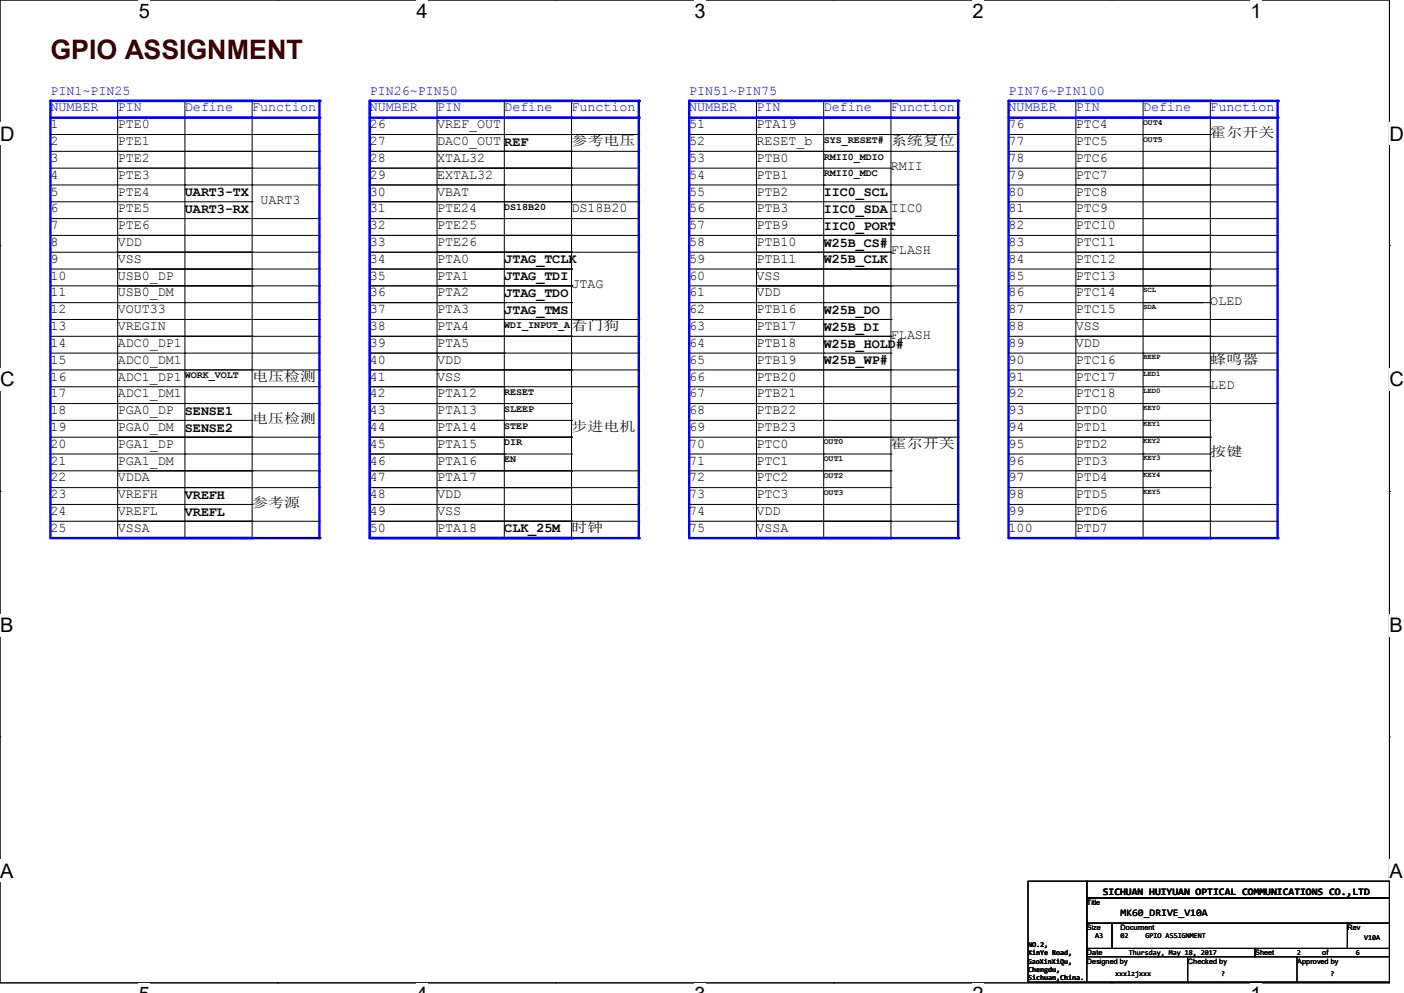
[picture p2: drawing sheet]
<svg xmlns="http://www.w3.org/2000/svg" width="297mm" height="210mm" viewBox="0 0 297 210" stroke-linecap="round" stroke-linejoin="round" font-family="sans-serif">
<path d="M0 0h293.9v207.9h-293.9z" fill="none" stroke="#000" stroke-width=".21"/>
<g fill="#fff">
<path d="M29.4 0h2.3v4.7h-2.3z"/>
<path d="M29.4 207.9h2.3v2.1h-2.3z"/>
</g>
<path d="M58.8 0h.1M58.8 207.9h.1" fill="none" stroke="#000" stroke-width=".21"/>
<g fill="#fff">
<path d="M88.1 0h2.4v4.7h-2.4z"/>
<path d="M88.1 207.9h2.4v2.1h-2.4z"/>
</g>
<path d="M117.6 0h.1M117.6 207.9h.1" fill="none" stroke="#000" stroke-width=".21"/>
<g fill="#fff">
<path d="M146.9 0h2.4v4.7h-2.4z"/>
<path d="M146.9 207.9h2.4v2.1h-2.4z"/>
</g>
<path d="M176.3 0h.1M176.3 207.9h.1" fill="none" stroke="#000" stroke-width=".21"/>
<g fill="#fff">
<path d="M205.7 0h2.4v4.7h-2.4z"/>
<path d="M205.7 207.9h2.4v2.1h-2.4z"/>
</g>
<path d="M235.1 0h.1M235.1 207.9h.1" fill="none" stroke="#000" stroke-width=".21"/>
<g fill="#fff">
<path d="M264.5 0h2.4v4.7h-2.4z"/>
<path d="M264.5 207.9h2.4v2.1h-2.4z"/>
<path d="M0 26h3v4.7h-3z"/>
<path d="M293.9 26h3.1v4.7h-3.1z"/>
<path d="M0 77.9h3v4.7h-3z"/>
<path d="M293.9 77.9h3.1v4.7h-3.1z"/>
</g>
<path d="M0 51.9h.1M293.9 51.9h.1" fill="none" stroke="#000" stroke-width=".21"/>
<g fill="#fff">
<path d="M0 129.9h2.8v4.7h-2.8z"/>
<path d="M293.9 129.9h2.9v4.7h-2.9z"/>
</g>
<path d="M0 103.9h.1M293.9 103.9h.1" fill="none" stroke="#000" stroke-width=".21"/>
<g fill="#fff">
<path d="M-.1 181.8h2.9v4.8h-2.9z"/>
<path d="M293.8 181.8h3v4.8h-3z"/>
</g>
<path d="M10.7 96h28.4M10.7 88.9h28.4M24.9 92.5h28.4M24.9 99.6h28.4M39.1 96h.1M39.1 88.9h.1M53.3 92.5h.1M53.3 99.6h.1M0 155.9h.1M293.9 155.9h.1" fill="none" stroke="#000" stroke-width=".21"/>
<path d="M24.9 21.3h42.7" fill="none" stroke="#00f" stroke-width=".51"/>
<circle cx="67.6" cy="21.3" r=".25" fill="#00f"/>
<path d="M24.9 21.3h.1M24.9 21.3v92.5" fill="none" stroke="#000" stroke-width=".21"/>
<path d="M24.9 24.9h42.7" fill="none" stroke="#00f" stroke-width=".51"/>
<circle cx="67.6" cy="24.9" r=".25" fill="#00f"/>
<path d="M67.6 21.3v92.5" fill="none" stroke="#00f" stroke-width=".51"/>
<circle cx="67.6" cy="21.3" r=".25" fill="#00f"/>
<g fill="none" stroke="#000" stroke-width=".21">
<path d="M10.7 39.1h28.4M24.9 28.4h42.7M39.1 21.3h.1M39.1 39.1h.1M39.1 21.3v92.5M53.3 21.3h.1M53.3 21.3v92.5M67.6 28.4h.1M10.7 42.7h42.6M10.7 46.2h28.4M24.9 49.8h28.4M24.9 53.3h28.4"/>
<path d="M24.9 56.9h28.4M39.1 46.2h.1M53.3 42.7h.1M53.3 49.8h.1M53.3 53.3h.1M53.3 56.9h.1M10.7 64h28.4M10.7 74.7h28.4M24.9 60.5h28.4M24.9 67.6h28.4M24.9 71.1h28.4M39.1 64h.1"/>
<path d="M39.1 74.7h.1M53.3 60.5h.1M53.3 67.6h.1M53.3 71.1h.1M10.7 81.8h28.4M10.7 85.3h28.4M39.1 81.8h.1M39.1 85.3h.1M24.9 103.1h42.7M67.6 103.1h.1"/>
</g>
<path d="M24.9 113.8h42.7" fill="none" stroke="#00f" stroke-width=".51"/>
<circle cx="67.6" cy="113.8" r=".25" fill="#00f"/>
<g fill="none" stroke="#000" stroke-width=".21">
<path d="M10.7 32h56.9M10.7 35.6h56.9M53.3 32h.1M53.3 35.6h.1M53.3 39.1h14.3M67.6 39.1h.1M67.6 32h.1M67.6 35.6h.1M10.7 49.8h56.9M10.7 53.3h56.9M10.7 56.9h56.9M53.3 49.8h.1"/>
<path d="M53.3 53.3h.1M53.3 56.9h.1M53.3 46.2h14.3M67.6 46.2h.1M67.6 49.8h.1M67.6 53.3h.1M67.6 56.9h.1M10.7 60.5h56.9M10.7 67.6h56.9M10.7 71.1h56.9M24.9 78.2h42.7M53.3 60.5h.1"/>
<path d="M53.3 67.6h.1M53.3 71.1h.1M53.3 74.7h14.3M53.3 64h14.3M67.6 74.7h.1M67.6 78.2h.1M67.6 64h.1M67.6 60.5h.1M67.6 67.6h.1M67.6 71.1h.1M10.7 92.5h56.9M10.7 99.6h56.9"/>
<path d="M53.3 92.5h.1M53.3 99.6h.1M53.3 81.8h14.3M53.3 96h14.3M53.3 85.3h14.3M67.6 81.8h.1M67.6 96h.1M67.6 85.3h.1M67.6 92.5h.1M67.6 99.6h.1M10.7 110.2h56.9M10.7 106.7h42.6"/>
<path d="M10.7 113.8h56.9M39.1 106.7h.1M53.3 110.2h.1M53.3 113.8h.1M53.3 106.7h.1M67.6 110.2h.1M67.6 113.8h.1"/>
</g>
<path d="M10.7 21.3h42.6" fill="none" stroke="#00f" stroke-width=".51"/>
<circle cx="53.3" cy="21.3" r=".25" fill="#00f"/>
<path d="M10.7 21.3v92.5" fill="none" stroke="#00f" stroke-width=".51"/>
<circle cx="10.7" cy="21.3" r=".25" fill="#00f"/>
<path d="M10.7 24.9h42.6" fill="none" stroke="#00f" stroke-width=".51"/>
<circle cx="53.3" cy="24.9" r=".25" fill="#00f"/>
<path d="M10.7 28.4h42.6M53.3 28.4h.1M10.7 103.1h42.6M53.3 103.1h.1" fill="none" stroke="#000" stroke-width=".21"/>
<path d="M10.7 113.8h42.6" fill="none" stroke="#00f" stroke-width=".51"/>
<circle cx="53.3" cy="113.8" r=".25" fill="#00f"/>
<g fill="none" stroke="#000" stroke-width=".21">
<path d="M39.1 39.1h14.2M53.3 39.1h.1M78.2 32h56.9M78.2 35.6h56.9M120.9 32h.1M120.9 35.6h.1M135.1 32h.1M135.1 35.6h.1M39.1 46.2h14.2M53.3 46.2h.1M78.2 49.8h56.9M78.2 53.3h56.9"/>
<path d="M78.2 56.9h42.7M120.9 49.8h.1M120.9 53.3h.1M120.9 56.9h.1M135.1 49.8h.1M135.1 53.3h.1M10.7 78.2h42.6M39.1 74.7h14.2M39.1 64h14.2M53.3 74.7h.1M53.3 78.2h.1M53.3 64h.1"/>
<path d="M78.2 67.6h56.9M78.2 71.1h56.9M78.2 60.5h42.7M120.9 60.5h.1M120.9 67.6h.1M120.9 71.1h.1M135.1 67.6h.1M135.1 71.1h.1M39.1 81.8h14.2M39.1 96h14.2M39.1 88.9h14.2M39.1 85.3h14.2"/>
<path d="M53.3 81.8h.1M53.3 96h.1M53.3 88.9h.1M53.3 85.3h.1M78.2 92.5h42.7M78.2 99.6h42.7M120.9 92.5h.1M120.9 99.6h.1M78.2 110.2h56.9M78.2 106.7h56.9M78.2 113.8h56.9M106.7 106.7h.1"/>
<path d="M120.9 110.2h.1M120.9 113.8h.1M135.1 110.2h.1M135.1 113.8h.1M135.1 106.7h.1"/>
</g>
<path d="M78.2 21.3h42.7" fill="none" stroke="#00f" stroke-width=".51"/>
<circle cx="120.9" cy="21.3" r=".25" fill="#00f"/>
<path d="M78.2 21.3v92.5" fill="none" stroke="#00f" stroke-width=".51"/>
<circle cx="78.2" cy="21.3" r=".25" fill="#00f"/>
<path d="M78.2 24.9h42.7" fill="none" stroke="#00f" stroke-width=".51"/>
<circle cx="120.9" cy="24.9" r=".25" fill="#00f"/>
<path d="M78.2 28.4h42.7M120.9 28.4h.1M78.2 103.1h42.7M120.9 103.1h.1" fill="none" stroke="#000" stroke-width=".21"/>
<path d="M78.2 113.8h42.7" fill="none" stroke="#00f" stroke-width=".51"/>
<circle cx="120.9" cy="113.8" r=".25" fill="#00f"/>
<g fill="none" stroke="#000" stroke-width=".21">
<path d="M106.7 39.1h14.2M120.9 39.1h.1M106.7 46.2h14.2M120.9 46.2h.1M78.2 78.2h42.7M106.7 74.7h14.2M106.7 64h14.2M120.9 74.7h.1M120.9 78.2h.1M120.9 64h.1M78.2 96h42.7M78.2 88.9h42.7"/>
<path d="M92.5 92.5h28.4M92.5 99.6h28.4M106.7 96h.1M106.7 88.9h.1M106.7 81.8h14.2M106.7 85.3h14.2M120.9 81.8h.1M120.9 96h.1M120.9 88.9h.1M120.9 85.3h.1M120.9 92.5h.1M120.9 99.6h.1"/>
</g>
<path d="M92.5 21.3h42.6" fill="none" stroke="#00f" stroke-width=".51"/>
<circle cx="135.1" cy="21.3" r=".25" fill="#00f"/>
<path d="M92.5 21.3h.1M92.5 21.3v92.5" fill="none" stroke="#000" stroke-width=".21"/>
<path d="M92.5 24.9h42.6" fill="none" stroke="#00f" stroke-width=".51"/>
<circle cx="135.1" cy="24.9" r=".25" fill="#00f"/>
<path d="M135.1 21.3v92.5" fill="none" stroke="#00f" stroke-width=".51"/>
<circle cx="135.1" cy="21.3" r=".25" fill="#00f"/>
<g fill="none" stroke="#000" stroke-width=".21">
<path d="M78.2 39.1h28.5M92.5 28.4h42.6M106.7 21.3h.1M106.7 39.1h.1M106.7 21.3v92.5M120.9 21.3h.1M120.9 21.3v92.5M135.1 28.4h.1M78.2 42.7h42.7M78.2 46.2h28.5M92.5 49.8h28.4M92.5 53.3h28.4"/>
<path d="M92.5 56.9h28.4M106.7 46.2h.1M120.9 42.7h.1M120.9 49.8h.1M120.9 53.3h.1M120.9 56.9h.1M78.2 64h28.5M78.2 74.7h28.5M92.5 60.5h28.4M92.5 67.6h28.4M92.5 71.1h28.4M106.7 64h.1"/>
<path d="M106.7 74.7h.1M120.9 60.5h.1M120.9 67.6h.1M120.9 71.1h.1M78.2 81.8h28.5M78.2 85.3h28.5M106.7 81.8h.1M106.7 85.3h.1M92.5 103.1h42.6M135.1 103.1h.1"/>
</g>
<path d="M92.5 113.8h42.6" fill="none" stroke="#00f" stroke-width=".51"/>
<circle cx="135.1" cy="113.8" r=".25" fill="#00f"/>
<g fill="none" stroke="#000" stroke-width=".21">
<path d="M120.9 39.1h14.2M135.1 39.1h.1M145.8 32h56.9M145.8 35.6h42.7M188.5 32h.1M188.5 35.6h.1M202.7 32h.1M120.9 42.7h14.2M135.1 42.7h.1M145.8 49.8h56.9M145.8 56.9h56.9M145.8 53.3h42.7"/>
<path d="M188.5 49.8h.1M188.5 53.3h.1M188.5 56.9h.1M202.7 49.8h.1M202.7 56.9h.1M92.5 78.2h42.6M120.9 74.7h14.2M135.1 74.7h.1M135.1 78.2h.1M145.8 60.5h56.9M145.8 67.6h42.7M145.8 71.1h42.7"/>
<path d="M188.5 60.5h.1M188.5 67.6h.1M188.5 71.1h.1M202.7 60.5h.1M120.9 81.8h14.2M135.1 81.8h.1M145.8 92.5h42.7M145.8 99.6h42.7M188.5 92.5h.1M188.5 99.6h.1M145.8 110.2h56.9M145.8 106.7h56.9"/>
<path d="M145.8 113.8h56.9M174.2 106.7h.1M188.5 110.2h.1M188.5 113.8h.1M188.5 106.7h.1M202.7 110.2h.1M202.7 113.8h.1M202.7 106.7h.1"/>
</g>
<path d="M145.8 21.3h42.7" fill="none" stroke="#00f" stroke-width=".51"/>
<circle cx="188.5" cy="21.3" r=".25" fill="#00f"/>
<path d="M145.8 21.3v92.5" fill="none" stroke="#00f" stroke-width=".51"/>
<circle cx="145.8" cy="21.3" r=".25" fill="#00f"/>
<path d="M145.8 24.9h42.7" fill="none" stroke="#00f" stroke-width=".51"/>
<circle cx="188.5" cy="24.9" r=".25" fill="#00f"/>
<path d="M145.8 28.4h42.7M188.5 28.4h.1M145.8 103.1h42.7M188.5 103.1h.1" fill="none" stroke="#000" stroke-width=".21"/>
<path d="M145.8 113.8h42.7" fill="none" stroke="#00f" stroke-width=".51"/>
<circle cx="188.5" cy="113.8" r=".25" fill="#00f"/>
<g fill="none" stroke="#000" stroke-width=".21">
<path d="M174.2 39.1h14.3M188.5 39.1h.1M174.2 46.2h14.3M188.5 46.2h.1M145.8 78.2h42.7M174.2 74.7h14.3M174.2 64h14.3M188.5 74.7h.1M188.5 78.2h.1M188.5 64h.1M145.8 96h42.7M145.8 88.9h42.7"/>
<path d="M160 92.5h28.5M160 99.6h28.5M174.2 96h.1M174.2 88.9h.1M174.2 81.8h14.3M174.2 85.3h14.3M188.5 81.8h.1M188.5 96h.1M188.5 88.9h.1M188.5 85.3h.1M188.5 92.5h.1M188.5 99.6h.1"/>
</g>
<path d="M160 21.3h42.7" fill="none" stroke="#00f" stroke-width=".51"/>
<circle cx="202.7" cy="21.3" r=".25" fill="#00f"/>
<path d="M160 21.3h.1M160 21.3v92.5" fill="none" stroke="#000" stroke-width=".21"/>
<path d="M160 24.9h42.7" fill="none" stroke="#00f" stroke-width=".51"/>
<circle cx="202.7" cy="24.9" r=".25" fill="#00f"/>
<path d="M202.7 21.3v92.5" fill="none" stroke="#00f" stroke-width=".51"/>
<circle cx="202.7" cy="21.3" r=".25" fill="#00f"/>
<g fill="none" stroke="#000" stroke-width=".21">
<path d="M145.8 39.1h28.4M160 28.4h42.7M174.2 21.3h.1M174.2 39.1h.1M174.2 21.3v92.5M188.5 21.3h.1M188.5 21.3v92.5M202.7 28.4h.1M145.8 42.7h42.7M145.8 46.2h28.4M160 49.8h28.5M160 53.3h28.5"/>
<path d="M160 56.9h28.5M174.2 46.2h.1M188.5 42.7h.1M188.5 49.8h.1M188.5 53.3h.1M188.5 56.9h.1M145.8 64h28.4M145.8 74.7h28.4M160 60.5h28.5M160 67.6h28.5M160 71.1h28.5M174.2 64h.1"/>
<path d="M174.2 74.7h.1M188.5 60.5h.1M188.5 67.6h.1M188.5 71.1h.1M145.8 81.8h28.4M145.8 85.3h28.4M174.2 81.8h.1M174.2 85.3h.1"/>
</g>
<path d="M160 113.8h42.7" fill="none" stroke="#00f" stroke-width=".51"/>
<circle cx="202.7" cy="113.8" r=".25" fill="#00f"/>
<g fill="none" stroke="#000" stroke-width=".21">
<path d="M188.5 39.1h14.2M202.7 39.1h.1M213.4 32h42.6M213.4 35.6h42.6M227.6 39.1h42.7M256 32h.1M256 35.6h.1M270.3 39.1h.1M213.4 49.8h42.6M213.4 53.3h42.6M213.4 56.9h42.6M256 49.8h.1"/>
<path d="M256 53.3h.1M256 56.9h.1M160 78.2h42.7M188.5 64h14.2M202.7 78.2h.1M202.7 64h.1M213.4 67.6h56.9M213.4 71.1h56.9M213.4 60.5h42.6M256 60.5h.1M256 67.6h.1M256 71.1h.1"/>
<path d="M270.3 67.6h.1M270.3 71.1h.1M188.5 81.8h14.2M202.7 81.8h.1M213.4 92.5h42.6M213.4 99.6h42.6M256 92.5h.1M256 99.6h.1M213.4 106.7h42.6M213.4 110.2h42.6M213.4 113.8h56.9M241.8 106.7h.1"/>
<path d="M256 110.2h.1M256 113.8h.1M256 106.7h.1M270.3 113.8h.1"/>
</g>
<path d="M213.4 21.3h42.6" fill="none" stroke="#00f" stroke-width=".51"/>
<circle cx="256" cy="21.3" r=".25" fill="#00f"/>
<path d="M213.4 21.3v92.5" fill="none" stroke="#00f" stroke-width=".51"/>
<circle cx="213.4" cy="21.3" r=".25" fill="#00f"/>
<path d="M213.4 24.9h42.6" fill="none" stroke="#00f" stroke-width=".51"/>
<circle cx="256" cy="24.9" r=".25" fill="#00f"/>
<path d="M213.4 28.4h42.6M256 28.4h.1M213.4 103.1h42.6M256 103.1h.1" fill="none" stroke="#000" stroke-width=".21"/>
<path d="M213.4 113.8h42.6" fill="none" stroke="#00f" stroke-width=".51"/>
<circle cx="256" cy="113.8" r=".25" fill="#00f"/>
<g fill="none" stroke="#000" stroke-width=".21">
<path d="M241.8 39.1h14.2M256 39.1h.1M241.8 46.2h14.2M256 46.2h.1M213.4 78.2h42.6M241.8 74.7h14.2M241.8 64h14.2M256 74.7h.1M256 78.2h.1M256 64h.1M213.4 96h42.6M213.4 88.9h42.6"/>
<path d="M227.6 92.5h28.4M227.6 99.6h28.4M241.8 96h.1M241.8 88.9h.1M241.8 81.8h14.2M241.8 85.3h14.2M256 81.8h.1M256 96h.1M256 88.9h.1M256 85.3h.1M256 92.5h.1M256 99.6h.1"/>
</g>
<path d="M227.6 21.3h42.7" fill="none" stroke="#00f" stroke-width=".51"/>
<circle cx="270.3" cy="21.3" r=".25" fill="#00f"/>
<path d="M227.6 21.3h.1M227.6 21.3v92.5" fill="none" stroke="#000" stroke-width=".21"/>
<path d="M227.6 24.9h42.7" fill="none" stroke="#00f" stroke-width=".51"/>
<circle cx="270.3" cy="24.9" r=".25" fill="#00f"/>
<path d="M270.3 21.3v92.5" fill="none" stroke="#00f" stroke-width=".51"/>
<circle cx="270.3" cy="21.3" r=".25" fill="#00f"/>
<g fill="none" stroke="#000" stroke-width=".21">
<path d="M213.4 39.1h28.4M241.8 21.3h.1M241.8 39.1h.1M241.8 21.3v92.5M256 21.3h.1M256 21.3v92.5M213.4 42.7h42.6M213.4 46.2h28.4M227.6 49.8h28.4M227.6 53.3h28.4M227.6 56.9h28.4M241.8 46.2h.1"/>
<path d="M256 42.7h.1M256 49.8h.1M256 53.3h.1M256 56.9h.1M213.4 64h40.9M213.4 74.7h28.4M227.6 60.5h28.4M227.6 67.6h28.4M227.6 71.1h28.4M241.8 74.7h.1M254.3 64h.1M256 60.5h.1"/>
<path d="M256 67.6h.1M256 71.1h.1M213.4 81.8h28.4M213.4 85.3h28.4M241.8 81.8h.1M241.8 85.3h.1"/>
</g>
<path d="M227.6 113.8h42.7" fill="none" stroke="#00f" stroke-width=".51"/>
<circle cx="270.3" cy="113.8" r=".25" fill="#00f"/>
<g fill="none" stroke="#000" stroke-width=".21">
<path d="M78.2 32h42.7M78.2 35.6h42.7M120.9 32h.1M120.9 35.6h.1M78.2 49.8h42.7M78.2 53.3h42.7M78.2 56.9h42.7M120.9 49.8h.1M120.9 53.3h.1M120.9 56.9h.1M78.2 60.5h42.7M78.2 67.6h42.7"/>
<path d="M78.2 71.1h42.7M120.9 60.5h.1M120.9 67.6h.1M120.9 71.1h.1M227.6 78.2h42.7M256 74.7h14.3M270.3 74.7h.1M270.3 78.2h.1M78.2 92.5h42.7M78.2 99.6h42.7M120.9 92.5h.1M120.9 99.6h.1"/>
<path d="M78.2 106.7h28.5M78.2 110.2h42.7M78.2 113.8h42.7M106.7 106.7h.1M120.9 110.2h.1M120.9 113.8h.1"/>
</g>
<path d="M78.2 21.3v92.5" fill="none" stroke="#00f" stroke-width=".51"/>
<circle cx="78.2" cy="21.3" r=".25" fill="#00f"/>
<path d="M78.2 28.4h42.7M120.9 28.4h.1M78.2 103.1h42.7M120.9 103.1h.1" fill="none" stroke="#000" stroke-width=".21"/>
<path d="M78.2 113.8h42.7" fill="none" stroke="#00f" stroke-width=".51"/>
<circle cx="120.9" cy="113.8" r=".25" fill="#00f"/>
<g fill="none" stroke="#000" stroke-width=".21">
<path d="M78.2 39.1h28.5M106.7 39.1h.1M227.6 35.6h42.7M256 32h14.3M270.3 35.6h.1M270.3 32h.1M78.2 42.7h42.7M78.2 46.2h28.5M106.7 46.2h.1M120.9 42.7h.1M120.9 46.2h14.2M135.1 46.2h.1"/>
<path d="M227.6 46.2h42.7M227.6 49.8h42.7M227.6 56.9h42.7M256 42.7h14.3M256 53.3h14.3M270.3 42.7h.1M270.3 49.8h.1M270.3 46.2h.1M270.3 53.3h.1M270.3 56.9h.1M78.2 78.2h42.7M78.2 64h28.5"/>
<path d="M78.2 74.7h28.5M106.7 64h.1M106.7 74.7h.1M120.9 78.2h.1M227.6 60.5h42.7M270.3 60.5h.1M78.2 96h28.5M78.2 88.9h28.5M78.2 81.8h28.5M78.2 85.3h28.5M106.7 96h.1M106.7 88.9h.1"/>
<path d="M106.7 81.8h.1M106.7 85.3h.1M120.9 99.6h14.2M135.1 99.6h.1M188.5 88.9h14.2M188.5 85.3h14.2M188.5 92.5h14.2M202.7 85.3h.1M202.7 88.9h.1M202.7 92.5h.1M256 85.3h14.3M270.3 85.3h.1"/>
<path d="M256 106.7h14.3M256 110.2h14.3M270.3 106.7h.1M270.3 110.2h.1M217.5 186.4h12.4v21.3h-12.4zM229.9 186.4h64v3.5h-64zM229.9 189.9h64v5.3h-64zM229.9 195.2h5.3v5.4h-5.3zM235.2 195.2h49.8v5.4h-49.8zM285 195.2h8.9v5.4h-8.9zM229.9 200.6h35.6v1.8h-35.6zM251.2 207.7h.1"/>
<path d="M251.2 202.4v5.3M265.5 200.6h28.4v1.8h-28.4zM274.4 207.7h.1M274.4 202.4v5.3M293.9 202.4v5.3h-64"/>
</g>
<text font-size="5.7" fill="#400000" x="10.7" y="12.4">GPIO ASSIGNMENT</text>
<g font-size="4.2">
<text x="29.4" y="3.8">5</text>
<text x="88.1" y="3.8">4</text>
<text x="146.9" y="3.8">3</text>
<text x="205.7" y="3.8">2</text>
<text x="264.5" y="3.8">1</text>
<text x="0" y="29.8">D</text>
<text x="293.9" y="29.8">D</text>
<text x="0" y="81.7">C</text>
<text x="293.9" y="81.7">C</text>
<text x="0" y="133.7">B</text>
<text x="293.9" y="133.7">B</text>
<text x="0" y="185.6">A</text>
<text x="293.9" y="185.6">A</text>
</g>
<g font-size="2.8" fill="#00f">
<text x="10.7" y="23.6">NUMBER</text>
<text x="10.7" y="20">PIN1~PIN25</text>
<text x="24.9" y="23.6">PIN</text>
<text x="39.1" y="23.6">Define</text>
<text x="53.3" y="23.6">Function</text>
<text x="78.2" y="23.6">NUMBER</text>
<text x="78.2" y="20">PIN26~PIN50</text>
<text x="92.5" y="23.6">PIN</text>
<text x="106.7" y="23.6">Define</text>
<text x="120.9" y="23.6">Function</text>
<text x="145.8" y="23.6">NUMBER</text>
<text x="145.8" y="20">PIN51~PIN75</text>
<text x="160" y="23.6">PIN</text>
<text x="174.2" y="23.6">Define</text>
<text x="188.5" y="23.6">Function</text>
<text x="213.4" y="23.6">NUMBER</text>
<text x="213.4" y="20">PIN76~PIN100</text>
<text x="227.6" y="23.6">PIN</text>
<text x="241.8" y="23.6">Define</text>
<text x="256" y="23.6">Function</text>
</g>
<g font-size="2.8">
<text x="10.7" y="27.1">1</text>
<text x="24.9" y="27.1">PTE0</text>
<text x="78.2" y="27.1">26</text>
<text x="92.5" y="27.1">VREF_OUT</text>
<text x="145.8" y="27.1">51</text>
<text x="160" y="27.1">PTA19</text>
<text x="213.4" y="27.1">76</text>
<text x="227.6" y="27.1">PTC4</text>
<text x="256" y="28.9">霍尔开关</text>
<text x="10.7" y="30.7">2</text>
<text x="10.7" y="34.2">3</text>
<text x="24.9" y="30.7">PTE1</text>
<text x="24.9" y="34.2">PTE2</text>
<text x="78.2" y="30.7">27</text>
<text x="78.2" y="34.2">28</text>
<text x="92.5" y="30.7">DAC0_OUT REF</text>
<text x="92.5" y="34.2">XTAL32</text>
<text x="120.9" y="30.7">参考电压</text>
<text x="145.8" y="30.7">52</text>
<text x="145.8" y="34.2">53</text>
<text x="160" y="30.7">RESET_b</text>
<text x="160" y="34.2">PTB0</text>
<text x="188.5" y="30.7">系统复位</text>
<text x="213.4" y="30.7">77</text>
<text x="213.4" y="34.2">78</text>
<text x="227.6" y="30.7">PTC5</text>
<text x="227.6" y="34.2">PTC6</text>
<text x="10.7" y="37.8">4</text>
<text x="10.7" y="41.4">5</text>
<text x="24.9" y="37.8">PTE3</text>
<text x="24.9" y="41.4">PTE4</text>
<text x="39.1" y="41.5">UART3-TX</text>
<text x="78.2" y="37.8">29</text>
<text x="78.2" y="41.4">30</text>
<text x="92.5" y="37.8">EXTAL32</text>
<text x="92.5" y="41.4">VBAT</text>
<text x="145.8" y="37.8">54</text>
<text x="145.8" y="41.4">55</text>
<text x="160" y="37.8">PTB1</text>
<text x="160" y="41.4">PTB2</text>
<text x="174.2" y="41.5">IIC0_SCL</text>
<text x="188.5" y="36">RMII</text>
<text x="213.4" y="37.8">79</text>
<text x="213.4" y="41.4">80</text>
<text x="227.6" y="37.8">PTC7</text>
<text x="227.6" y="41.4">PTC8</text>
<text x="10.7" y="44.9">6</text>
<text x="24.9" y="44.9">PTE5</text>
<text x="39.1" y="45">UART3-RX</text>
<text x="55.1" y="43.1">UART3</text>
<text x="78.2" y="44.9">31</text>
<text x="92.5" y="44.9">PTE24</text>
<text x="120.9" y="44.9">DS18B20</text>
<text x="145.8" y="44.9">56</text>
<text x="160" y="44.9">PTB3</text>
<text x="174.2" y="45">IIC0_SDA IIC0</text>
<text x="213.4" y="44.9">81</text>
<text x="227.6" y="44.9">PTC9</text>
<text x="10.7" y="52">8</text>
<text x="10.7" y="48.5">7</text>
<text x="24.9" y="48.5">PTE6</text>
<text x="24.9" y="52">VDD</text>
<text x="78.2" y="52">33</text>
<text x="78.2" y="48.5">32</text>
<text x="92.5" y="52">PTE26</text>
<text x="92.5" y="48.5">PTE25</text>
<text x="145.8" y="52">58</text>
<text x="145.8" y="48.5">57</text>
<text x="160" y="52">PTB10</text>
<text x="160" y="48.5">PTB9</text>
<text x="174.2" y="48.6">IIC0_PORT</text>
<text x="174.2" y="52.2">W25B_CS#</text>
<text x="188.5" y="53.8">FLASH</text>
<text x="213.4" y="52">83</text>
<text x="213.4" y="48.5">82</text>
<text x="227.6" y="52">PTC11</text>
<text x="227.6" y="48.5">PTC10</text>
<text x="10.7" y="55.6">9</text>
<text x="10.7" y="59.1">10</text>
<text x="24.9" y="59.1">USB0_DP</text>
<text x="24.9" y="55.6">VSS</text>
<text x="78.2" y="55.6">34</text>
<text x="78.2" y="59.1">35</text>
<text x="92.5" y="55.6">PTA0</text>
<text x="92.5" y="59.1">PTA1</text>
<text x="106.7" y="55.7">JTAG_TCLK</text>
<text x="106.7" y="59.3">JTAG_TDI</text>
<text x="145.8" y="55.6">59</text>
<text x="145.8" y="59.1">60</text>
<text x="160" y="55.6">PTB11</text>
<text x="160" y="59.1">VSS</text>
<text x="174.2" y="55.7">W25B_CLK</text>
<text x="213.4" y="55.6">84</text>
<text x="213.4" y="59.1">85</text>
<text x="227.6" y="55.6">PTC12</text>
<text x="227.6" y="59.1">PTC13</text>
<text x="10.7" y="62.7">11</text>
<text x="24.9" y="62.7">USB0_DM</text>
<text x="78.2" y="62.7">36</text>
<text x="92.5" y="62.7">PTA2</text>
<text x="106.7" y="62.8">JTAG_TDO</text>
<text x="120.9" y="60.9">JTAG</text>
<text x="145.8" y="62.7">61</text>
<text x="160" y="62.7">VDD</text>
<text x="213.4" y="62.7">86</text>
<text x="227.6" y="62.7">PTC14</text>
<text x="256" y="64.5">OLED</text>
<text x="10.7" y="66.3">12</text>
<text x="10.7" y="69.8">13</text>
<text x="24.9" y="66.3">VOUT33</text>
<text x="24.9" y="69.8">VREGIN</text>
<text x="78.2" y="66.3">37</text>
<text x="78.2" y="69.8">38</text>
<text x="92.5" y="66.3">PTA3</text>
<text x="92.5" y="69.8">PTA4</text>
<text x="106.7" y="66.4">JTAG_TMS</text>
<text x="120.9" y="69.8">看门狗</text>
<text x="145.8" y="66.3">62</text>
<text x="145.8" y="69.8">63</text>
<text x="160" y="66.3">PTB16</text>
<text x="160" y="69.8">PTB17</text>
<text x="174.2" y="66.4">W25B_DO</text>
<text x="174.2" y="69.9">W25B_DI</text>
<text x="188.5" y="71.6">FLASH</text>
<text x="213.4" y="66.3">87</text>
<text x="213.4" y="69.8">88</text>
<text x="227.6" y="66.3">PTC15</text>
<text x="227.6" y="69.8">VSS</text>
<text x="10.7" y="73.4">14</text>
<text x="10.7" y="76.9">15</text>
<text x="24.9" y="73.4">ADC0_DP1</text>
<text x="24.9" y="76.9">ADC0_DM1</text>
<text x="78.2" y="73.4">39</text>
<text x="78.2" y="76.9">40</text>
<text x="92.5" y="73.4">PTA5</text>
<text x="92.5" y="76.9">VDD</text>
<text x="145.8" y="73.4">64</text>
<text x="145.8" y="76.9">65</text>
<text x="160" y="73.4">PTB18</text>
<text x="160" y="76.9">PTB19</text>
<text x="174.2" y="73.5">W25B_HOLD#</text>
<text x="174.2" y="77">W25B_WP#</text>
<text x="213.4" y="73.4">89</text>
<text x="213.4" y="76.9">90</text>
<text x="227.6" y="73.4">VDD</text>
<text x="227.6" y="76.9">PTC16</text>
<text x="256" y="76.9">蜂鸣器</text>
<text x="10.7" y="80.5">16</text>
<text x="24.9" y="80.5">ADC1_DP1</text>
<text x="53.3" y="80.5">电压检测</text>
<text x="78.2" y="80.5">41</text>
<text x="92.5" y="80.5">VSS</text>
<text x="145.8" y="80.5">66</text>
<text x="160" y="80.5">PTB20</text>
<text x="213.4" y="80.5">91</text>
<text x="227.6" y="80.5">PTC17</text>
<text x="256" y="82.3">LED</text>
<text x="10.7" y="84">17</text>
<text x="10.7" y="87.6">18</text>
<text x="24.9" y="84">ADC1_DM1</text>
<text x="24.9" y="87.6">PGA0_DP</text>
<text x="39.1" y="87.7">SENSE1</text>
<text x="53.3" y="89.4">电压检测</text>
<text x="78.2" y="84">42</text>
<text x="78.2" y="87.6">43</text>
<text x="92.5" y="84">PTA12</text>
<text x="92.5" y="87.6">PTA13</text>
<text x="145.8" y="84">67</text>
<text x="145.8" y="87.6">68</text>
<text x="160" y="84">PTB21</text>
<text x="160" y="87.6">PTB22</text>
<text x="213.4" y="84">92</text>
<text x="213.4" y="87.6">93</text>
<text x="227.6" y="84">PTC18</text>
<text x="227.6" y="87.6">PTD0</text>
<text x="10.7" y="91.1">19</text>
<text x="10.7" y="94.7">20</text>
<text x="24.9" y="91.1">PGA0_DM</text>
<text x="24.9" y="94.7">PGA1_DP</text>
<text x="39.1" y="91.3">SENSE2</text>
<text x="78.2" y="91.1">44</text>
<text x="78.2" y="94.7">45</text>
<text x="92.5" y="91.1">PTA14</text>
<text x="92.5" y="94.7">PTA15</text>
<text x="120.9" y="91.1">步进电机</text>
<text x="145.8" y="91.1">69</text>
<text x="145.8" y="94.7">70</text>
<text x="160" y="91.1">PTB23</text>
<text x="160" y="94.7">PTC0</text>
<text x="188.5" y="94.7">霍尔开关</text>
<text x="213.4" y="91.1">94</text>
<text x="213.4" y="94.7">95</text>
<text x="227.6" y="91.1">PTD1</text>
<text x="227.6" y="94.7">PTD2</text>
<text x="10.7" y="98.3">21</text>
<text x="10.7" y="101.8">22</text>
<text x="24.9" y="98.3">PGA1_DM</text>
<text x="24.9" y="101.8">VDDA</text>
<text x="78.2" y="98.3">46</text>
<text x="78.2" y="101.8">47</text>
<text x="92.5" y="98.3">PTA16</text>
<text x="92.5" y="101.8">PTA17</text>
<text x="145.8" y="98.3">71</text>
<text x="145.8" y="101.8">72</text>
<text x="160" y="98.3">PTC1</text>
<text x="160" y="101.8">PTC2</text>
<text x="213.4" y="98.3">96</text>
<text x="213.4" y="101.8">97</text>
<text x="227.6" y="98.3">PTD3</text>
<text x="227.6" y="101.8">PTD4</text>
<text x="256" y="96.5">按键</text>
<text x="10.7" y="105.4">23</text>
<text x="24.9" y="105.4">VREFH</text>
<text x="39.1" y="105.5">VREFH</text>
<text x="53.3" y="107.1">参考源</text>
<text x="78.2" y="105.4">48</text>
<text x="92.5" y="105.4">VDD</text>
<text x="145.8" y="105.4">73</text>
<text x="160" y="105.4">PTC3</text>
<text x="213.4" y="105.4">98</text>
<text x="227.6" y="105.4">PTD5</text>
<text x="10.7" y="108.9">24</text>
<text x="10.7" y="112.5">25</text>
<text x="24.9" y="112.5">VSSA</text>
<text x="24.9" y="108.9">VREFL</text>
<text x="39.1" y="109.1">VREFL</text>
<text x="78.2" y="108.9">49</text>
<text x="78.2" y="112.5">50</text>
<text x="92.5" y="112.5">PTA18</text>
<text x="92.5" y="108.9">VSS</text>
<text x="106.7" y="112.6">CLK_25M</text>
<text x="120.9" y="112.5">时钟</text>
<text x="145.8" y="108.9">74</text>
<text x="145.8" y="112.5">75</text>
<text x="160" y="112.5">VSSA</text>
<text x="160" y="108.9">VDD</text>
<text x="213.4" y="108.9">99</text>
<text x="213.4" y="112.5">100</text>
<text x="227.6" y="112.5">PTD7</text>
<text x="227.6" y="108.9">PTD6</text>
</g>
<g font-size="2.1">
<text x="174.2" y="30.2">SYS_RESET#</text>
<text x="174.2" y="33.7">RMII0_MDIO</text>
<text x="174.2" y="37.3">RMII0_MDC</text>
<text x="106.7" y="44.4">DS18B20</text>
<text x="106.7" y="69.3">WDI_INPUT_A</text>
<text x="39.1" y="80">WORK_VOLT</text>
<text x="106.7" y="83.5">RESET</text>
<text x="106.7" y="87.1">SLEEP</text>
<text x="106.7" y="90.6">STEP</text>
<text x="106.7" y="94.2">DIR</text>
<text x="106.7" y="97.7">EN</text>
<text x="233.3" y="189.2">SICHUAN HUIYUAN OPTICAL COMMUNICATIONS CO.,LTD</text>
<text x="237" y="193.6">MK60_DRIVE_V10A</text>
</g>
<g font-size="1.7">
<text x="241.8" y="26.4">OUT4</text>
<text x="241.8" y="29.9">OUT5</text>
<text x="174.2" y="93.9">OUT0</text>
<text x="174.2" y="101.1">OUT2</text>
<text x="174.2" y="97.5">OUT1</text>
<text x="174.2" y="104.6">OUT3</text>
</g>
<g font-size="1.6">
<text x="241.8" y="65.3">SDA</text>
<text x="241.8" y="61.7">SCL</text>
<text x="241.8" y="75.9">BEEP</text>
<text x="241.8" y="83.1">LED0</text>
<text x="241.8" y="79.5">LED1</text>
<text x="241.8" y="86.6">KEY0</text>
<text x="241.8" y="93.7">KEY2</text>
<text x="241.8" y="90.2">KEY1</text>
<text x="241.8" y="97.3">KEY3</text>
<text x="241.8" y="100.8">KEY4</text>
<text x="241.8" y="104.4">KEY5</text>
<text x="229.9" y="191.3">Title</text>
<text x="229.9" y="196.7">Size</text>
<text x="237" y="196.7">Document</text>
<text x="285" y="196.7">Rev</text>
<text x="217.5" y="203.8">GaoXinXiQu,</text>
<text x="217.5" y="200.2">NO.2,</text>
<text x="217.5" y="202">XinYe Road,</text>
<text x="229.9" y="202">Date</text>
<text x="229.9" y="203.8">Designed by</text>
<text x="231.7" y="198.5">A3</text>
<text x="237" y="198.5">02</text>
<text x="238.8" y="202">Thursday, May 18, 2017</text>
<text x="242.3" y="198.5">GPIO ASSIGNMENT</text>
<text x="251.3" y="203.8">Checked by</text>
<text x="265.5" y="202">Sheet</text>
<text x="274.4" y="202">2</text>
<text x="274.4" y="203.8">Approved by</text>
<text x="279.7" y="202">of</text>
<text x="286.8" y="202">6</text>
<text x="288.6" y="198.8">V10A</text>
<text x="217.5" y="205.6">Chengdu,</text>
<text x="217.5" y="207.3">Sichuan,China.</text>
<text x="235.9" y="206.5">xxxlzjxxx</text>
<text x="258.3" y="206.5">?</text>
<text x="281.5" y="206.5">?</text>
</g>
</svg>
